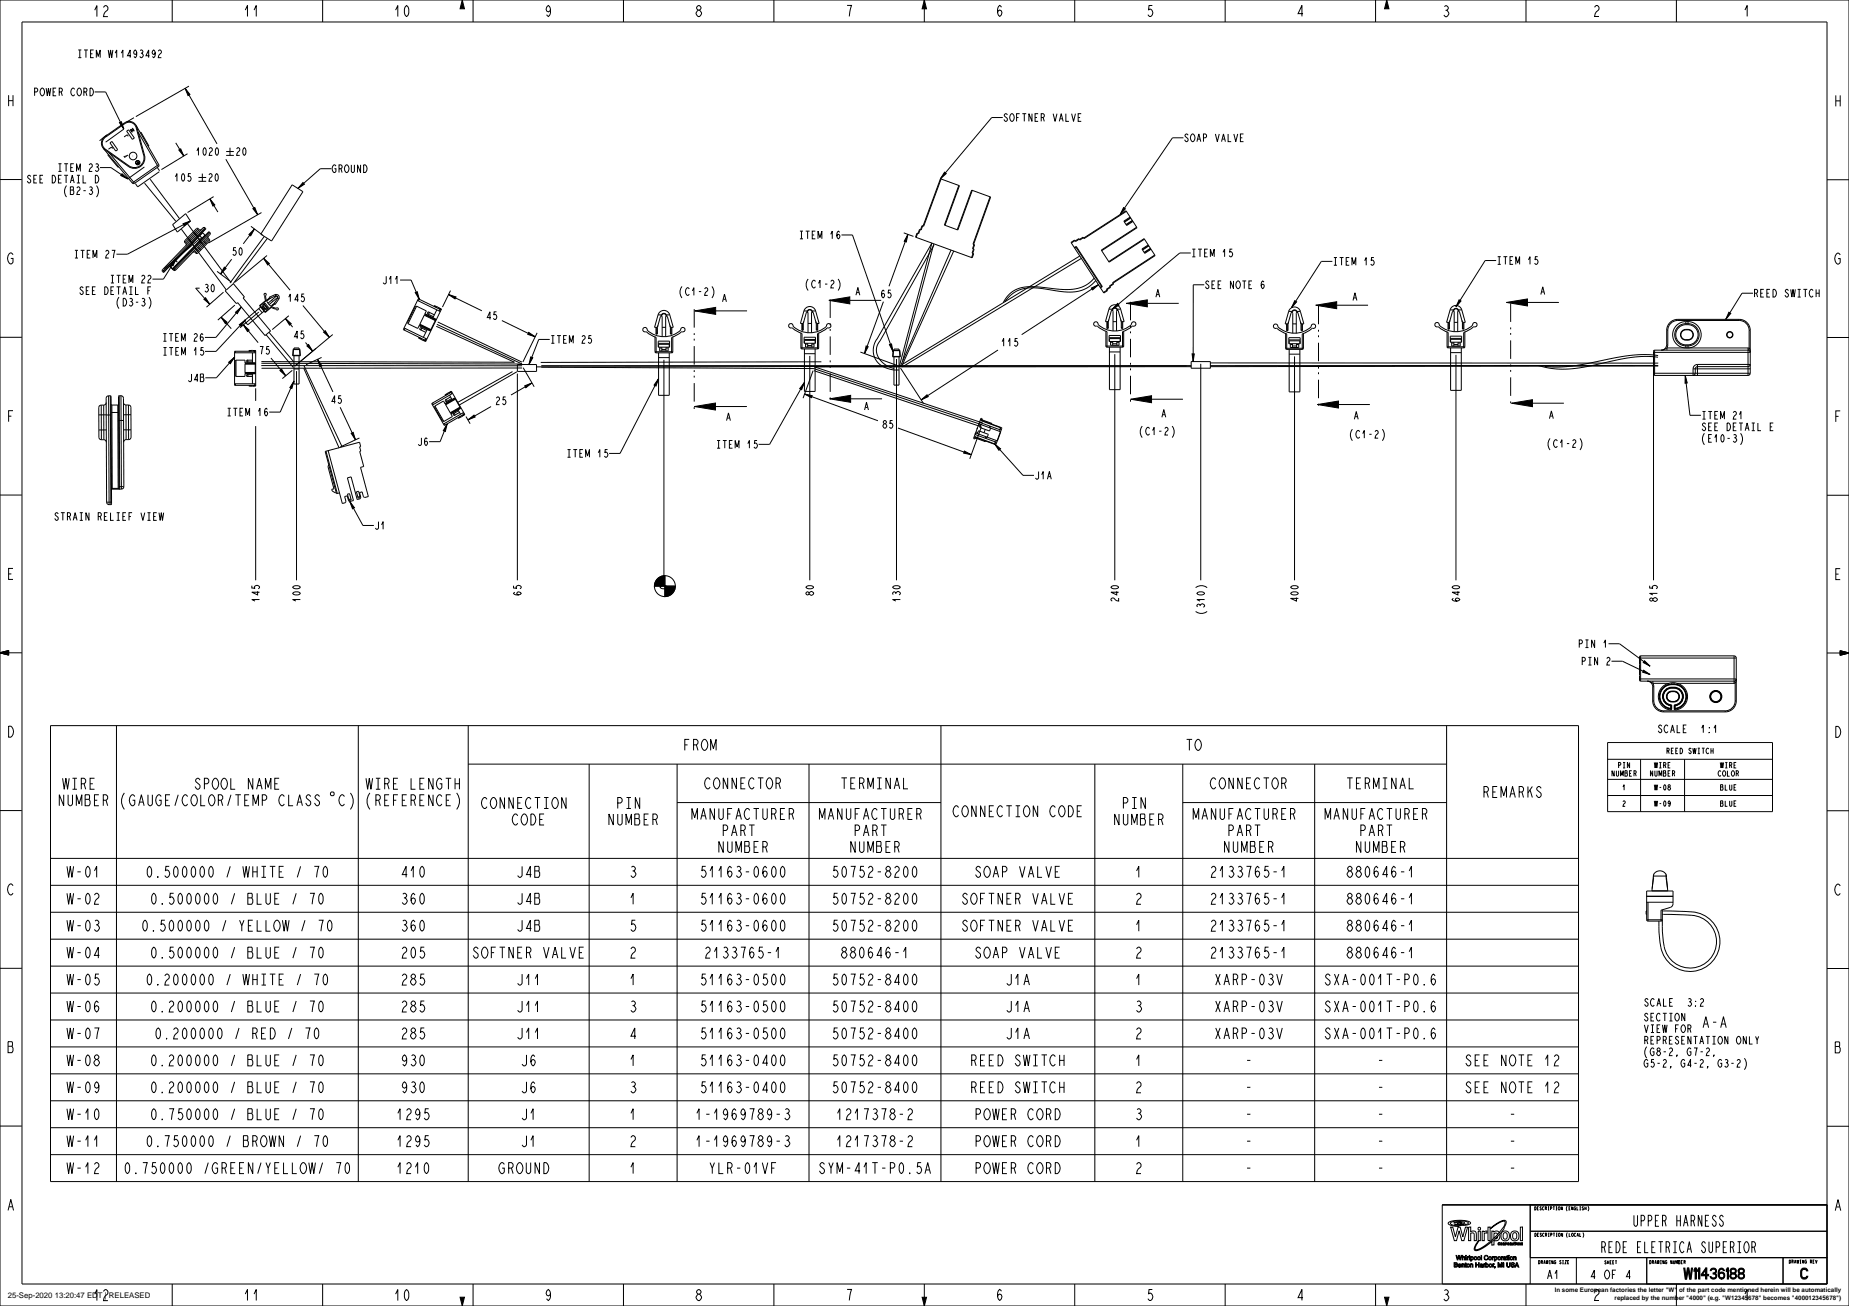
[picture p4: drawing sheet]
<svg xmlns="http://www.w3.org/2000/svg" width="841mm" height="594mm" viewBox="0 0 841 594" stroke-linecap="round" stroke-linejoin="round" font-family="sans-serif">
<g fill="none" stroke="#000" stroke-width=".45">
<path d="M210 0l1 4h-2zM631 0l1 4h-2zM0 0h841v594h-841zM78 0v10M147 0v10M215 0v10M284 0v10M352 0v10M420 0v10M420 0l1 4h-2zM489 0v10M557 0v10"/>
<path d="M626 0v10M694 0v10M762 0v10M86 39l-24 14M43 42h5l8 17-8 6M54 56l1-1 1 4zM57 56a4 4 0 0 1 5 2M57 56l-9 6M57 56h.1M57 56a3 3 0 0 1 5 2M58 60v-1l3 4h-1zM59 59h2l-1-1 1 1h-2l1 1z"/>
<path d="M61 54l-3 2M62 57l10 18M62 58l3 13M62 58h.1M62 58l4 13M84 40l2 3zM84 40l15 25M456 53h-5l-23 28M47 67l13 16M48 62a4 4 0 0 0 0 6M48 62h.1M48 68l10 8"/>
<path d="M48 62a3 3 0 0 0 0 6M48 68l11 7M48 68h.1M49 61l-4 3M49 70l5 6M50 69l11 14M50 65l1-1 3 4-1 1zM55 79l3 2-3-1zM59 75l-1 1M62 74h1zM62 75h.1M62 75l1-1z"/>
<path d="M63 74l-1-1 1 1M63 75h.1M63 60l9 15M63 74v1M64 60l3 7M65 71a4 4 0 0 1-1 4 4 4 0 0 1-5 0M66 76l-8 5-8-5h-5M66 71a5 5 0 0 1-2 5 5 5 0 0 1-6 0M66 71h-1M72 76l1 2M72 75l-11 8M72 75v1"/>
<path d="M72 76l-11 7M72 75h.1M72 78l-9 7-1-2M80 65l4 6M81 68h1l2 3zM83 79h1v1l-1 2v-1zM85 70l-12 7M87 79h-1v1a1.2 1.2 0 0 1 1 1 1.2 1.2 0 0 1-1 1h-1M90 69v-2v4M92 79v3M93 67l1 1-1 3-1-1zM95 68l1-1 1 1-2 3h2"/>
<path d="M98 67h1v1v3l-1-1zM103 72l14 26M103 69h3M103 71h3M105 67v4M151 77h-5l-11 9M430 78v1l-2 2zM538 63h-5l-24 35M0 82h10M59 83h.1M60 83h1M61 83h-1"/>
<path d="M61 83h.1M66 83l14 18M68 82l14 17M80 80v-1v3M90 81h4M90 82h4M95 90l3 3-1 1zM95 90l4 6M97 89l-12 8M115 95l1-1 1 4zM119 97l-24 14M133 84l5 3-14 23-5-3z"/>
<path d="M138 83v1l-3 2zM428 81l8 3-6 18M428 81l-8 22M428 81l-8 22h-1v1M436 84l-6 18 6 3 6-18M450 90l-7 21v2M511 94l1 1-3 3zM512 96l-19 13v-1l-2 1M514 99l-3 2 1 2 3-2M514 99l-3 2M831 82h10M79 102l5-5 3 4-6 5z"/>
<path d="M79 118h1M80 118l1 1M80 118l-1 3-1-1zM80 118l-6 9h-5M83 104l20 28h-1l6 6 13 15 2-2-12-15v-1l-5-6M83 102l4-1-3 2zM84 110l1 1M85 111v1M85 102l20 26M85 108l2 1M87 101l-29 15h-5M88 105l2 3"/>
<path d="M89 115h-1M89 115h.1M90 112l1 2M90 104h-1l-5 5v1M90 104l-6 6M90 104h1M91 110l1 1M91 104l-6 7M91 107l1 1M91 108l-16 14M92 104h-1M92 106h.1"/>
<path d="M92 106l-15 15M92 106l1 1M93 110l1 1M93 104h-1l-18 19M93 104l-19 20M93 104h1M93 107l-15 15M94 107h-1M94 104h.1M94 104l-20 20M95 107v1M95 108l-6 7"/>
<path d="M95 108v1M95 105l-16 17M95 105v1M95 109v1l-5 5h-1M95 109l-6 6M95 106v1l-15 16M95 106l-16 17M105 118l-5 7M113 107l3-3-2 3zM114 103l5 4M116 104l-5 7M120 118l3 2-1 1z"/>
<path d="M120 118l12 14M120 108l-15 21M121 116l-14 12M122 108l-16 21M383 107h5l18 53M411 106l4 2M413 107l-1 3h-1zM413 107l-9 23M417 106v2M419 104l-3 4 26 9 1-4M420 103l-2 3M425 111l-14 53"/>
<path d="M425 111l-26 46v3l1 4 3 2 4 2M433 114l-23 53M434 114l-24 53M435 104l7-18 9 4-8 21M443 115l-1 2M443 111l-1 4M489 109l-2 2M489 112h1M489 112v1M489 112l12 19M490 112l-1 1M490 112l11 18"/>
<path d="M491 109l-4 1 15 23 3-3M491 116l-80 50M492 117l-82 50M493 108l-4 2M493 108l19-12 5 8-16 10M504 119l16-10 5 7-19 13M515 100l-3 2M517 103l-16 11 3 5 17-10M522 111l-3 2 2 2 3-2M522 112l-2 2M523 112l-3 2M523 113l-3 2"/>
<path d="M523 113l-2 2M525 116l-19 13-1 1M542 115h-5l-31 26M606 119h-5l-14 21M681 118h-5l-14 22M74 123v1M74 123l1 1M74 124h.1M77 121l2 1M77 121h.1M77 121l2 2M79 122l1 1"/>
<path d="M80 123h-1M91 131h-2l6 7M93 136v-1l2 3zM99 123l6 5M102 133l-8 7M102 122h1l-3 3zM106 129l-3 3M107 139l-8 7M110 140l-12 13h-5M118 139l3-2-1-3 1-1a6 6 0 0 0 6 7l-1 1-3-1-3 2M118 139l2 3M118 139h.1"/>
<path d="M118 139l3 3M119 140l-8 6 2 2 7-6M120 139v1M120 140h.1M120 139l-1 1 1 1 2-1-1-2-2 1 2 2M120 139l-1 1M120 138l2 2M121 137l-3 2M122 136h-1M122 136v1M123 135l-2 1M123 136h-1"/>
<path d="M123 136h-2M123 136h.1M123 140l-2 2M124 137h.1M124 139h.1M125 138l1-2-4 3M125 138l-1 1M125 138h.1M125 134a1.4 1.4 0 0 1 2 0 1.4 1.4 0 0 1 0 2M125 134l-3 1 1 1M125 134l1 1M125 135h.1"/>
<path d="M125 135l-2 1M125 135l-3 3M126 135h.1M126 135h-1M126 135v1M126 135l1 1M127 136l-2 2M138 139l12 14M182 127h5l4 9-1 1M189 133h1l1 3zM189 139l-4 8h1M189 139l-3 8"/>
<path d="M189 139l5 2-1 2 5 2M190 137l10 5M197 139l2 1M197 139h.1M198 139h-1M198 139h.1M198 139l1 1M199 140v-1l1 2M199 140l2 1-7 14-3-1M204 134l3 1v1zM204 134l15 7M205 132l-4 8"/>
<path d="M377 137l10-2v3zM387 137h14M402 137l-9 24M496 131l4-1-3 2zM498 127a17 17 0 0 1-17 4 33 33 0 0 0-19 1l-3 2-3 4M498 128a17 17 0 0 1-18 4 26 26 0 0 0-18 0l-2 2-3 3M500 130l-35 22M501 131h.1M501 130v1M501 130l-1 1M504 132l-2 1M506 129l-3 3"/>
<path d="M508 138l1 1-3 2zM512 138l10-2v4zM522 138h14M548 130h-5v34M589 137h1l-3 3zM598 139l10-2v3zM608 139h14M664 136l1 1-3 3zM685 138l10-2v3zM695 138h14M797 133h-5l-7 12M0 153h10"/>
<path d="M101 144l2 3zM101 144l4 6M107 160h.1M107 142l3-2-2 3zM109 148l3-3-2 3zM111 148l2 2v1zM111 148l6 8M112 145l-14 15h-5M113 160h.1M113 160h1M113 159v1M113 159h3v17h-3"/>
<path d="M114 159v1M115 159l1 1M116 160h.1M116 160h-9v15h9M118 140l1 2M118 142l-9 7M120 142h1M120 140l1 1M121 140l-1 1M121 152l12 15M122 151l12 14M130 145l2 2v1z"/>
<path d="M130 145l3 4M131 144l-7 6M133 159v3M133 159h1M134 159h-1M134 159l-1 3M134 159h.1M134 159h2M134 159v-1h2v1M136 159h.1M136 159v3M136 159l1 3"/>
<path d="M139 156l3 4M140 157l2 3zM147 151l1-1 2 3zM151 152l-17 14M184 149l10 5M184 149v1M186 147l4 2 1-1 5 2M187 143h.1M187 142v1M190 154h1M190 154h2M191 153l-1 1"/>
<path d="M191 148l5 2M191 153v1M191 147l5 3M191 149l1 1h-1M192 154h-1M193 155h1M193 143l5 3M193 143l5 2M194 154l-1 1h-1M194 150l-3-1v1l3 1M194 150l-1 3M195 142v1"/>
<path d="M196 150h.1M198 143l-3-1-1 1 3 1M198 146l-5-3-2 5 5 2M198 145h.1M198 145v1M198 145l-2 5M198 148l36 17-115-1M199 141l-2 3M199 148l38 18-118-1M199 146l38 19M200 140l1 1M200 141h.1"/>
<path d="M201 141l-11-5-7 14 11 5M228 146l15 7M240 151l3 2-3-1zM244 151l-6 14M250 154h-5l-4 12M298 160h.1M298 153v7M298 160h8M298 149v3M299 152h-1M299 149v3M299 152h.1"/>
<path d="M299 149v3h-1M299 148v1M299 143a2.8 2.8 0 0 1 3-2 2.8 2.8 0 0 1 3 2M299 143l-1 6h1M299 143h2M299 155h6v3h-6zM299 156h6M300 158v-1h4v1M300 158v2h4v-2M300 158h1M301 144v9M301 144l-2 5"/>
<path d="M301 143h.1M301 143h1h1M301 143v1M301 158v2M301 159h2M301 149h2M303 143v1M303 158v2M303 158h1M303 143h.1M303 143h2M305 143l1 6h-1"/>
<path d="M305 148v1M305 149l-2-5v9M305 149v3h1M305 152h.1M305 152h1M305 149v3M305 153v8M306 153l4-2a1.1 1.1 0 0 0 2 0 1.1 1.1 0 0 0-1-2 1.1 1.1 0 0 0-1 1 11 11 0 0 1-16-1 1.1 1.1 0 0 0-2 1 1.1 1.1 0 0 0 2 1l4 2v7M306 149v3M306 160h-8M306 153v7M316 141l10-1v3z"/>
<path d="M326 141h14M364 158l1 1M364 151v7M364 158h8M365 147v3M365 159v-7l-5-3a1.1 1.1 0 0 1-1 0 1.1 1.1 0 0 1 0-2 1.1 1.1 0 0 1 2 1 11 11 0 0 0 16-1 1.1 1.1 0 0 1 1 2 1.1 1.1 0 0 1-2 0l-4 3v7M365 159h7M365 150h.1M366 146l-1 1M366 141a2.8 2.8 0 0 1 2-2 2.8 2.8 0 0 1 3 2M366 141l-2 6h1M366 141h1"/>
<path d="M366 153h5v3h-5zM366 154h5M366 159v19h5v-19M366 155h5v1M366 156v2h4v-2M366 156h1M367 142l1 9M367 142l-2 5M367 141v1M367 141h1h1M367 156v2M367 157h2"/>
<path d="M367 142h.1M367 142l1-1 1 1M368 147h1M369 142h.1M369 156v2M369 156h1M369 141v1M369 141l1 1M369 141h2M369 142l2 5M369 142v9M371 141l2 6h-2"/>
<path d="M371 146v1M371 147v3h1M371 150h1M372 150h.1M372 147v3M372 158v1M372 151v7M394 157l1 1-2 3zM399 154l25-43-15 56M399 154l-2 5 1 3 1 2 4 3 6 1M405 157l1-1v4zM406 159v3"/>
<path d="M406 159h.1M406 159h3M407 159h2M409 159h.1M409 159v3M409 159l1 3M454 159l-35 23M503 157l1 1M503 151v6M503 157h8M503 146v3M504 158v-7l-5-3a1.1 1.1 0 0 1-2 0 1.1 1.1 0 0 1 1-1 1.1 1.1 0 0 1 1 1 11 11 0 0 0 17-2 1.1 1.1 0 0 1 1 2 1.1 1.1 0 0 1-2 0l-4 3v7"/>
<path d="M504 149h-1M504 146v3M504 149h.1M504 146v3h-1M504 145v1M504 141a2.8 2.8 0 0 1 3-2 2.8 2.8 0 0 1 3 2M504 141l-1 5h1M504 141h2M504 154h6M504 153h6v2h-6zM505 155v-1h4v1M505 158v19h4v-19"/>
<path d="M505 155v2h4v-2M505 156h1M506 141v10M506 141l-2 5M506 141h.1M506 141l1-1 1 1M506 155v2M506 156h2M506 146h2M508 141h.1M508 155v2M508 156h1"/>
<path d="M508 141h2M508 141l2 5M508 141v10M510 141l1 5h-1M510 145v1M510 146v3h1M510 149h.1M510 149h1M510 146v3M511 146v3M511 157v1h-7M511 151v6"/>
<path d="M585 158v1M585 158h8M585 152v6M585 147v3M585 159v-7l-4-3a1.1 1.1 0 0 1-2 0 1.1 1.1 0 0 1 1-1 1.1 1.1 0 0 1 1 1 11 11 0 0 0 16-2 1.1 1.1 0 0 1 1 2 1.1 1.1 0 0 1-1 0l-5 3v7M585 159h7M586 150h-1M586 150h.1M586 147v3M586 147l2-5v10M586 147v3h-1M586 146v1"/>
<path d="M586 142a2.8 2.8 0 0 1 3-2 2.8 2.8 0 0 1 2 2M586 142l-1 5h1M586 142h2M586 154h5v2h-5zM586 155h5M586 159v19h5v-19M586 156v-1h5v1M587 156v2h4v-2M587 157h1M588 142h.1M588 142l1-1 1 1M588 142h-1"/>
<path d="M588 157h2M588 156v2M588 147h2M590 142h.1M590 157h1M590 156v2M590 142h1M591 142l2 5h-1M592 146v1M592 147l-2-5v10M592 147v3M592 150h.1"/>
<path d="M593 158l-1 1M593 152v6M658 158h1M658 158h8M658 151v7M659 147v3M659 158v-7l-5-2a1.1 1.1 0 0 1-1 0 1.1 1.1 0 0 1 0-2 1.1 1.1 0 0 1 2 1 11 11 0 0 0 16-1 1.1 1.1 0 0 1 1 1 1.1 1.1 0 0 1-2 1l-4 2v7M659 158h7M659 149v1M659 149h.1M659 147v2M659 147l2-6v10"/>
<path d="M660 146l-1 1M660 141a2.8 2.8 0 0 1 2-2 2.8 2.8 0 0 1 3 2M660 141l-2 6h1M660 141h1M660 153h5v3h-5zM660 154h5M660 158v20h5v-20M660 156v-2h5v2M660 156v1h4v-1M660 156h1M661 141h.1M661 141l1-1 1 1"/>
<path d="M661 157h2M661 156v1M661 147h2M663 141h.1M663 156h1M663 156v1M663 141h1M663 141h2M663 141l2 6M663 141v10M665 141l1 6h-1M665 146v1"/>
<path d="M665 147v3h1M665 149h1M666 149v1M666 147v2M666 147v3M666 158h.1M666 151v7M753 159h42l1 1M753 159l-1 1v104M753 159v12M758 157v1l-2 1 2-1M758 157h1"/>
<path d="M758 150h1M758 150v7M758 158h37M758 158v1M759 157l-1 1M759 150v7M763 145l-3 2-2 3M763 146a4 4 0 0 0-4 4M763 146h28M763 145h28M763 145v1M767 146a6 6 0 0 0-6 6 6 6 0 0 0 6 6v-1"/>
<path d="M767 148a5 5 0 0 0-5 4 5 5 0 0 0 5 5M767 150a2.4 2.4 0 0 0-3 2 2.4 2.4 0 0 0 3 3M767 150a2.2 2.2 0 0 0-2 2 2.2 2.2 0 0 0 2 2M767 157h1M767 155h1M767 154h1M767 150h1M767 148h1M767 146h1M767 146v2M767 150h.1M767 154v1"/>
<path d="M768 146a6 6 0 0 1 6 6 6 6 0 0 1-6 6v-1M768 148a5 5 0 0 1 4 4 5 5 0 0 1-4 5M768 150a2.4 2.4 0 0 1 2 2 2.4 2.4 0 0 1-2 3M768 150a2.2 2.2 0 0 1 2 2 2.2 2.2 0 0 1-2 2M768 146v2M768 150h.1M768 154v1M786 142l1 1-2 2zM791 145a5 5 0 0 1 5 5M791 146a4 4 0 0 1 5 4M791 145v1M795 158h1"/>
<path d="M795 158v13M796 158v2M796 150h.1M796 158l-1 1M796 150v8M796 150v20M831 154h10M54 180v42M55 180l1 1v40M55 180v42M55 180h-1M104 165l3-3-2 3z"/>
<path d="M107 175h9M107 168h.1M107 167h.1M107 160h9M107 162l-9 10h-5M107 175h.1M107 164h4v6h5l-5-1M107 164v7M111 165h5l-5 1M111 170h5M111 165h5M112 170v1"/>
<path d="M112 164v1M113 175v1M113 175h.1M113 175h1M114 175v1M115 164h-3v1h3M115 170h-3v1h3M115 160v5M115 170v5M116 175h.1M116 170h-5v1h-4M116 165h-5"/>
<path d="M116 165v5M116 175l-1 1M116 177v5M119 166h118M123 163l7 8M127 169l1-1 2 3zM133 168l-5 4M133 162h.1M133 162h3M134 173l-1 4-1-1zM134 162v13h2v-13M134 168h2"/>
<path d="M134 173l-7 14h-5M135 169v95M136 162h.1M137 162h-1M138 168l16 36M138 166l18 37M144 163l2 3-1 1zM144 163l7 15M146 163l-7 3M203 179v1M203 179l2-1v1M203 179h1"/>
<path d="M203 179h.1M204 179l1-1 6 11-3 1h1M204 180l2 2M205 178l-9 6 6 10 9-6M206 179l-9 5M233 169l-25 14M235 169l-26 15M235 166h9v3h-9zM235 170v94M237 167h-118M238 167l5 9M239 175l3-1-3 2z"/>
<path d="M241 162l1 1-1 3zM242 174l-10 6M246 167l124 1 77 25M300 172l-2 4-1-1zM300 160v20h4v-20M300 163h4M300 172l-18 34h-5M302 164v100M366 174l-1 3h-1zM366 161h5M366 174l-16 28h-5M366 179l3 1v1z"/>
<path d="M366 179l33 12M368 162v102M370 169l-5 12M370 169l76 25-5 15M371 167l76 25M374 165h-128M391 160l17 6M406 162h.1M406 162h3M407 162v13h2v-13M408 163v101M409 162h.1"/>
<path d="M410 162h-1M410 167l10 17M505 160h4M507 161v103M540 167h-296M542 167h-172M542 166h-296M542 161h1v3zM546 165v99M550 165h204M551 167h-9v-3h9v4M586 161h5"/>
<path d="M589 162v102M660 160h5M662 161v103M752 170l1 1M752 162h.1M752 170h44M752 160h44M752 167h.1M753 171h42M754 162a78 78 0 0 0-30 4 45 45 0 0 1-24 0M754 162a72 72 0 0 0-29 3l-12 2h-10M754 166h-204"/>
<path d="M754 166l-203 1M767 171v3h-1zM767 171l2 18h5M770 168h26M772 166h-1l-1 2M772 166h24l-1 1h-23h-1v3l-1 1v-3M772 166v5M796 170l-1 1M45 189h6M46 184l-1 1v14l1 1M46 184v16M47 184v16"/>
<path d="M47 184h-1M47 200l1 1M47 200h-1M48 183l-1 1M48 196h-3M49 180l-1 1v47M49 180l1 50M50 180v50M50 180h-1M51 184h.1M51 184v38M54 184v38"/>
<path d="M54 184h-3M54 184h.1M54 188h-3M56 183l1 1M56 191h-2M57 184v16M57 200l-1 1M58 184l2 1v14l-2 1M58 184v16M58 184h-1M58 200h-1M60 189h-4"/>
<path d="M60 195l-4 1M116 194v70M155 185l7 15M160 197h1l1 3zM163 199l-8 4M197 183v1M198 185l3 7h1M198 185l4 7M199 188h.1M200 189h-1M202 193h.1M203 182v1"/>
<path d="M203 193v3h-1zM203 193l-3 8h-5M205 181l-3 1 1 1 2-2M206 188h1v1M207 181l2 5M207 181l-5 3M207 181v1M207 181l-5 3v-2l-4 3M207 182l-4 2M207 182l-4 2 2 4 4-3M207 182h.1M208 186l1 2"/>
<path d="M209 190h.1M209 187l-3 1v1l3-1M209 185l-4 3M209 185v1M209 186l-4 2M209 186l-4 2 1 1-4 3M209 186h.1M210 190h-1M210 188h1M211 188l-9 5M211 188l-1 1M211 188v1"/>
<path d="M212 189l2 4M213 191l3-2v1zM223 185l-10 6M316 185l9-2v3zM325 185h15M377 181l10-1v3zM387 181h14M408 195l34 12M419 182l3-2zM443 199h.1M443 199v1M443 199h1"/>
<path d="M443 199l9 3M443 198l10 3M443 198h1M444 197h.1M444 197l-1 1M444 199l4 2M444 199h.1M444 196l1 1M444 195h.1M445 195h.1M445 197v-1l5 2-1 1M445 193l1 1"/>
<path d="M445 193l10 3-1 5-10-4M445 193h.1M445 192h.1M446 192l9 3M446 191l5 2M446 193v1l4 2 1-1M446 191l9 4M446 190l-3 9h1M446 190l1 1M446 190v1M447 191h-1M447 191l9 4-3 7-9-3"/>
<path d="M448 195v2M448 199h.1M449 199h-1M450 194h.1M451 194l-1 1M451 192v1M455 195v1M514 182l10-2v3zM524 182h14M599 184l10-2v4zM609 184h14M687 183l10-1v3z"/>
<path d="M697 183h14M148 205l5 19M149 205l7 24 1-1v-2h1l1 2M150 211l-1 1 3 10-1 1 2 1M154 204h.1M439 205l3 2-4-1zM448 200v1M452 202l3 2-1 1zM452 202l13 14h5M453 201l-1 1M453 200l-1 2M0 225h10"/>
<path d="M48 228l2 2M50 230h.1M51 228h-3M51 222v1M54 222h-3M55 222h-4M56 221l-1 1M56 221h-2M154 224l-1 1-5-20 16-4v2v2l1 7-1 1 4 13h-2l-1-2h-1v2l-2 1-2-10h-2l3 11h-2M158 225h1l1 2-1 1zM159 228l2 3h-1zM159 228l6 11h5"/>
<path d="M160 227h-1M162 224l1-1 1 3-1 1zM164 226h-1M831 225h10M298 267a5 5 0 0 0 4 4M298 267h9M299 264l1-1 2-1v5h-4zM302 267h5a5 5 0 0 1-5 4zM302 262a5 5 0 0 0-4 5M302 262a5 5 0 0 1 5 5M302 262v9M307 267a5 5 0 0 1-5 4"/>
<path d="M0 297h10M4 296v2l-4-1M4 296l-4 1M732 293h5l14 10M746 299h44M746 298v1v10v1M746 298h43M746 298v12M789 298l1 1M789 298v13M790 299v20M831 297h10"/>
<path d="M837 296l4 1-4 1zM733 301h5l13 6M746 302h.1M746 309h44M746 307h.1M748 305l3 2-4-1zM748 301l3 2-4-2zM752 319l1 3 4 2M752 319h.1M752 312h.1M752 312v7M752 311l-3-1 2 1 1 1"/>
<path d="M752 311h7M752 311v1M752 310v1M752 319a4 4 0 0 0 5 4M759 311a6 6 0 0 0-5 6 6 6 0 0 0 6 6M759 311h.1M759 311a6 6 0 0 0-4 6 6 6 0 0 0 5 5M760 311a6 6 0 0 0-5 6 6 6 0 0 0 5 5M760 311a5 5 0 0 0-5 6 5 5 0 0 0 5 5M760 313a4 4 0 0 0-4 4 4 4 0 0 0 4 4M760 313a4 4 0 0 0-3 4 4 4 0 0 0 3 4M760 314a2.5 2.5 0 0 0-2 3 2.5 2.5 0 0 0 2 2"/>
<path d="M760 315a2.3 2.3 0 0 0-2 2 2.3 2.3 0 0 0 2 2M760 311h-1M760 319h1M760 315h1M760 314h1M760 313h1M760 311h1M760 311h.1M760 313h.1M760 314v1M760 319h.1M761 311h2"/>
<path d="M761 311a6 6 0 0 1 6 6 6 6 0 0 1-5 5M761 311a5 5 0 0 1 6 6 5 5 0 0 1-5 5M761 313a4 4 0 0 1 5 4 4 4 0 0 1-4 4M761 313a4 4 0 0 1 4 4 4 4 0 0 1-3 4M761 314a2.5 2.5 0 0 1 3 3 2.5 2.5 0 0 1-3 2M761 315a2.3 2.3 0 0 1 3 2 2.3 2.3 0 0 1-3 2M761 315a2.2 2.2 0 0 1 3 2 2.2 2.2 0 0 1-3 2M761 311h.1M761 313h.1M761 314v1M761 319h.1M763 311a6 6 0 0 1 4 6 6 6 0 0 1-5 5"/>
<path d="M763 311a6 6 0 0 1 5 6 6 6 0 0 1-6 6M763 311h26M763 311h.1M765 317a4 4 0 0 1-3 4M765 317a4 4 0 0 0-6-4 4 4 0 0 0-1 7l2 1M789 310v1M789 319a4 4 0 0 1-4 4M789 311h.1M789 319h1M789 311v8M790 319a5 5 0 0 1-5 5M790 309l-1 1h-43"/>
<path d="M790 309l-1 2M23 330h695v207h-695zM53 330v207M163 330v207M213 330v207M428 330v207M658 330v207M731 338h75v31h-75zM757 324h28M757 323h28M757 323v1M760 322h.1"/>
<path d="M760 321v1M760 321h.1M760 322v1M761 322l1 1M761 321h1M761 321v1M762 321h.1M762 322h.1M762 321v1M762 321h-1M762 322v1M762 322h-1"/>
<path d="M785 323v1M213 348h445M268 348v189M308 348v189M368 348v189M498 348v189M538 348v189M598 348v189M731 345h75M731 354h75M746 345v24M766 345v24"/>
<path d="M0 369h10M29 361v5l-2-5v5M31 361v5h1h1v-5M35 366v-5l1 5 1-5v5M39 361l2 1v4h-1h-1zM39 364h1M43 364h1M45 361h-2v5h2M47 364h1l1-1-1-2h-1v5M48 364l1 2M57 361a6 6 0 0 0 0 7M61 362v-1a2.7 2.7 0 0 0-2 3 2.7 2.7 0 0 0 2 2v-2h-1"/>
<path d="M63 366l1-5 2 5M64 365h1M67 361v5h1h1v-5M73 362v-1a2.7 2.7 0 0 0-2 3 2.7 2.7 0 0 0 2 2v-2h-1M75 364h2M77 361h-2v5h2M81 361l-1 5M85 362v-1a2.7 2.7 0 0 0-2 3 2.7 2.7 0 0 0 2 2M88 362v-1a2.7 2.7 0 0 1 2 3 2.7 2.7 0 0 1-2 2l-1-2zM91 361v5h2M96 362v-1a2.7 2.7 0 0 1 2 3 2.7 2.7 0 0 1-2 2l-1-2zM99 364h2v-1v-2h-2v5"/>
<path d="M101 364v2M105 361l-1 5M107 361h3M108 361v5M111 364h2M113 361h-2v5h2M115 366v-5l1 5 2-5v5M119 364h2v-1v-2h-2v5M129 362v-1a2.7 2.7 0 0 0-2 3 2.7 2.7 0 0 0 2 2M131 361v5h2M135 366l1-5 2 5M136 365h1"/>
<path d="M141 362v-1l-2 1 2 3v1h-1l-1-1M145 362v-1l-2 1 2 3v1h-1l-1-1M151 360l1 1v1l-2-1zM157 362l-1-1a2.7 2.7 0 0 0-2 3 2.7 2.7 0 0 0 2 2h1M159 361a6 6 0 0 1 0 7M308 365h120M538 365h120M731 362h75M831 369h10M23 390h695M752 400h.1M752 399h.1"/>
<path d="M752 399l-1 5M752 398v1M752 398h6M752 398a3 3 0 0 1 6 0M752 398h.1M752 398l-1 7M758 398l1 7M758 398h.1M758 398v1M758 400h.1M758 399v5M758 399h.1"/>
<path d="M23 403h695M23 415h695M749 418v-13h12v6l-1 2-5 1v5M749 418l1 1M749 418h7l-1 1M749 414v2M749 408h12M750 410l-1 1M750 419h5M750 410h11M750 410v9M751 405h.1"/>
<path d="M753 405h.1M756 414h9a15 15 0 0 1 17 11 14 14 0 0 1-13 17 14 14 0 0 1-14-15v-8M756 414v8a23 23 0 0 0 5 15 12 12 0 0 0 19-5 12 12 0 0 0-13-16h-11M757 405h.1M759 405h.1M23 427h695M23 439h695M0 440h10M23 452h695M831 441h10M23 464h695M23 476h695"/>
<path d="M23 488h695M793 481a4 4 0 0 1 0 6M0 512h10M23 501h695M23 513h695M831 512h10M23 525h695M659 556l6-1h3l1 1-3 1h-4h4l2-1-4-1-4 1v1l3 1-3-1h-1zM660 558h1l1 5 1-5h1l1 5 2-5h1l-2 6h-1l-1-4-2 4h-1zM661 556h3h2l-2 1-1-1h2zM668 558h1v2h1h1l1 4h-1v-3h-1h-1v3h-1zM672 560h1v4h-1z"/>
<path d="M674 560h2v1h-1v3h-1zM677 558h1v6h-1zM678 559l4-3a1.7 1.7 0 0 1 2-1 1.7 1.7 0 0 1 1 1l-1 3a5 5 0 0 0-2 4l-1 1h-1v2h-1v-1l-5 3a1.7 1.7 0 0 1-3 0v-2l2-2-1 1a2.7 2.7 0 0 0-1 3l3-1 5-3v-4h2l1 1 2-3a1.6 1.6 0 0 0 0-3zM692 558v6zM696 548v36M722 549v2M831 548h-175v36M661 574l2 1v1h-2zM662 575h1h-1zM662 575l1 1h-1zM662 571l1 2v-2l1 2 1-2-1 2v-2l-1 2zM663 575h1l1 1h-2h1h1h-1h-1z"/>
<path d="M663 575h.1M665 575h1v1l-1-1v1zM665 571v1h1v1v-1l-1 1zM666 574l1 2zM667 572v1zM667 571h.1M667 572h1v1zM668 571l1 2zM669 575h1v1l-1-1v1zM669 572h1v1h-1v1zM671 574v1h2v-1v2v-1h-2v1zM673 575h1l1 1h-2l1-1z"/>
<path d="M674 571v2zM675 575h1l-1 1zM675 571h2l-2 1 1 1 1-1-1 1h-1zM676 574v1h1v1h-1zM679 572v1zM679 575h1l-1 1zM679 563v1M680 561h1l-2 2zM680 572h1v1h-1v1zM680 576v1zM680 563l1-1v1zM680 563l-1 2"/>
<path d="M681 574l1 2 1-2v2v-1l-1 1v-1l-1 1zM681 565h1v1h-1zM682 561h-1M682 561l-1 1M683 572h1l-1 1zM684 565v1zM684 574v2zM684 566h.1M684 572h1v1h-1l1-1zM684 561h1v3l-1-1zM685 565v1zM685 566h.1"/>
<path d="M685 574l1 2 1-2v2h-2zM685 571l1 2h-1zM686 572v1zM686 571h.1M687 565l1 1h-1zM687 566h.1M688 574l1 1h-1h1v1h-2h2l-2-1zM688 565l1 1h-1zM688 565v1zM688 561h2l-1 3-1-1zM688 572h2v1l-1-1-1 1zM689 565h1l-1 1z"/>
<path d="M690 574l1 2h-1h-1zM690 565v1zM690 575h.1M692 565v1v-1v1zM696 572h135M696 560h135M717 572v12M720 561v2M749 572v12M811 572v12M0 594h.1M78 584v10"/>
<path d="M147 584v10M209 590h2l-1 4zM215 584v10M284 584v10M352 584v10M419 590h2l-1 4zM420 584v10M489 584v10M557 584v10M626 584v10M630 590h2l-1 4zM694 584v10"/>
<path d="M762 584v10M831 584v-574h-821v574h821"/>
<circle cx="61" cy="71" r="1.7"/>
<circle cx="61" cy="71" r="0"/>
<circle cx="63" cy="74" r="1"/>
<circle cx="63" cy="74" r=".9"/>
<circle cx="767" cy="152" r="5"/>
<circle cx="787" cy="152" r="1.5"/>
<circle cx="787" cy="152" r="1.3"/>
<circle cx="780" cy="317" r="2.7"/>
<circle cx="780" cy="317" r="2.5"/>
<circle cx="780" cy="317" r="2.3"/>
<circle cx="673" cy="559" r=".6"/>
<circle cx="668" cy="576" r=".8"/>
<circle cx="668" cy="576" r=".5"/>
<circle cx="670" cy="572" r=".5"/>
<circle cx="671" cy="572" r=".8"/>
<circle cx="671" cy="572" r=".5"/>
<circle cx="673" cy="572" r=".8"/>
<circle cx="673" cy="572" r=".5"/>
<circle cx="674" cy="576" r=".4"/>
<circle cx="676" cy="576" r=".5"/>
<circle cx="678" cy="572" r=".8"/>
<circle cx="678" cy="572" r=".5"/>
<circle cx="678" cy="576" r=".8"/>
<circle cx="678" cy="576" r=".5"/>
<circle cx="680" cy="572" r=".5"/>
<circle cx="682" cy="572" r=".8"/>
<circle cx="682" cy="572" r=".5"/>
<circle cx="683" cy="566" r=".3"/>
<circle cx="683" cy="566" r=".5"/>
<circle cx="684" cy="573" r=".4"/>
<circle cx="685" cy="562" r="2.2"/>
<circle cx="686" cy="566" r=".3"/>
<circle cx="686" cy="566" r=".5"/>
<circle cx="687" cy="572" r=".8"/>
<circle cx="688" cy="572" r=".5"/>
<circle cx="689" cy="562" r="2.2"/>
<circle cx="691" cy="566" r=".3"/>
<circle cx="691" cy="566" r=".5"/>
</g>
<g fill="#000">
<path d="M210 0l1 4h-2zM420 0l1 4h-2zM631 0l1 4h-2zM54 56l1-1 1 4zM84 40l2 3zM81 68h1l2 3zM55 79l3 2-3-1zM95 90l3 3-1 1zM115 95l1-1 1 4zM138 83v1l-3 2zM430 78v1l-2 2zM511 94l1 1-3 3z"/>
<path d="M80 118l-1 3-1-1zM83 102l4-1-3 2zM113 107l3-3-2 3zM120 118l3 2-1 1zM413 107l-1 3h-1zM93 136v-1l2 3zM102 122h1l-3 3zM107 142l3-2-2 3zM189 133h1l1 3zM204 134l3 1v1zM316 141l10-1v3zM377 137l10-2v3z"/>
<path d="M496 131l4-1-3 2zM512 138l10-2v4zM589 137h1l-3 3zM598 139l10-2v3zM664 136l1 1-3 3zM685 138l10-2v3zM101 144l2 3zM111 148l2 2v1zM109 148l3-3-2 3zM130 145l2 2v1zM140 157l2 3zM147 151l1-1 2 3z"/>
<path d="M240 151l3 2-3-1zM405 157l1-1v4zM508 138l1 1-3 2zM786 142l1 1-2 2zM104 165l3-3-2 3zM127 169l1-1 2 3zM134 173l-1 4-1-1zM144 163l2 3-1 1zM241 162l1 1-1 3zM239 175l3-1-3 2zM300 172l-2 4-1-1zM366 174l-1 3h-1z"/>
<path d="M366 179l3 1v1zM377 181l10-1v3zM394 157l1 1-2 3zM514 182l10-2v3zM542 161h1v3zM767 171v3h-1zM203 193v3h-1zM213 191l3-2v1zM316 185l9-2v3zM419 182l3-2zM599 184l10-2v4zM687 183l10-1v3z"/>
<path d="M160 197h1l1 3zM439 205l3 2-4-1zM452 202l3 2-1 1zM159 228l2 3h-1zM302 267h5a5 5 0 0 1-5 4zM299 264l1-1 2-1v5h-4zM0 297l4-1v2zM837 296l4 1-4 1zM748 301l3 2-4-2zM748 305l3 2-4-1zM209 590h2l-1 4zM419 590h2l-1 4z"/>
<path d="M630 590h2l-1 4z"/>
</g>
<path d="M378 136v46M514 137v46M600 139v46M687 138v45M316 141v45" fill="none" stroke="#000" stroke-width=".45" stroke-dasharray="8.4 2.5 .8 1.7 .8 2.5" stroke-linecap="butt"/>
<g font-size="6.5">
<text x="42" y="8">12</text>
<text x="111" y="8">11</text>
<text x="179" y="8">10</text>
<text x="247" y="8">9</text>
<text x="316" y="8">8</text>
<text x="384" y="7">7</text>
<text x="453" y="7">6</text>
<text x="521" y="8">5</text>
<text x="589" y="7">4</text>
<text x="656" y="8">3</text>
<text x="724" y="8">2</text>
<text x="793" y="7">1</text>
<text x="3" y="48">H</text>
<text x="834" y="48">H</text>
<text x="3" y="120">G</text>
<text x="834" y="120">G</text>
<text x="3" y="192">F</text>
<text x="834" y="192">F</text>
<text x="3" y="264">E</text>
<text x="834" y="264">E</text>
<text x="3" y="335">D</text>
<text x="834" y="335">D</text>
<text x="311" y="341">FROM</text>
<text x="539" y="341">TO</text>
<text x="28" y="359">WIRE</text>
<text x="88" y="359">SPOOL NAME</text>
<text x="167" y="359">WIRE LENGTH</text>
<text x="320" y="359">CONNECTOR</text>
<text x="382" y="359">TERMINAL</text>
<text x="550" y="359">CONNECTOR</text>
<text x="612" y="359">TERMINAL</text>
<text x="674" y="363">REMARKS</text>
<text x="167" y="366">(REFERENCE)</text>
<text x="219" y="368">CONNECTION</text>
<text x="280" y="368">PIN</text>
<text x="434" y="371">CONNECTION CODE</text>
<text x="510" y="368">PIN</text>
<text x="233" y="375">CODE</text>
<text x="276" y="375">NUMBER</text>
<text x="315" y="373">MANUFACTURER</text>
<text x="373" y="373">MANUFACTURER</text>
<text x="506" y="375">NUMBER</text>
<text x="543" y="373">MANUFACTURER</text>
<text x="603" y="373">MANUFACTURER</text>
<text x="328" y="380">PART</text>
<text x="388" y="380">PART</text>
<text x="558" y="380">PART</text>
<text x="618" y="380">PART</text>
<text x="326" y="388">NUMBER</text>
<text x="386" y="388">NUMBER</text>
<text x="556" y="388">NUMBER</text>
<text x="616" y="388">NUMBER</text>
<text x="30" y="399">W-01</text>
<text x="66" y="399">0.500000 / WHITE / 70</text>
<text x="182" y="399">410</text>
<text x="235" y="399">J4B</text>
<text x="286" y="399">3</text>
<text x="318" y="399">51163-0600</text>
<text x="378" y="399">50752-8200</text>
<text x="443" y="399">SOAP VALVE</text>
<text x="516" y="399">1</text>
<text x="550" y="399">2133765-1</text>
<text x="612" y="399">880646-1</text>
<text x="3" y="407">C</text>
<text x="834" y="407">C</text>
<text x="30" y="411">W-02</text>
<text x="68" y="411">0.500000 / BLUE / 70</text>
<text x="182" y="411">360</text>
<text x="235" y="411">J4B</text>
<text x="286" y="411">1</text>
<text x="318" y="411">51163-0600</text>
<text x="378" y="411">50752-8200</text>
<text x="437" y="411">SOFTNER VALVE</text>
<text x="516" y="411">2</text>
<text x="550" y="411">2133765-1</text>
<text x="612" y="411">880646-1</text>
<text x="30" y="424">W-03</text>
<text x="64" y="424">0.500000 / YELLOW / 70</text>
<text x="182" y="424">360</text>
<text x="235" y="424">J4B</text>
<text x="286" y="424">5</text>
<text x="318" y="424">51163-0600</text>
<text x="378" y="424">50752-8200</text>
<text x="438" y="424">SOFTNER VALVE</text>
<text x="516" y="424">1</text>
<text x="550" y="424">2133765-1</text>
<text x="612" y="424">880646-1</text>
<text x="30" y="436">W-04</text>
<text x="69" y="436">0.500000 / BLUE / 70</text>
<text x="182" y="436">205</text>
<text x="215" y="436">SOFTNER VALVE</text>
<text x="286" y="436">2</text>
<text x="320" y="436">2133765-1</text>
<text x="382" y="436">880646-1</text>
<text x="443" y="436">SOAP VALVE</text>
<text x="516" y="436">2</text>
<text x="550" y="436">2133765-1</text>
<text x="612" y="436">880646-1</text>
<text x="30" y="448">W-05</text>
<text x="66" y="448">0.200000 / WHITE / 70</text>
<text x="182" y="448">285</text>
<text x="235" y="448">J11</text>
<text x="286" y="448">1</text>
<text x="318" y="448">51163-0500</text>
<text x="378" y="448">50752-8400</text>
<text x="457" y="448">J1A</text>
<text x="516" y="448">1</text>
<text x="552" y="448">XARP-03V</text>
<text x="603" y="448">SXA-001T-P0.6</text>
<text x="30" y="460">W-06</text>
<text x="68" y="460">0.200000 / BLUE / 70</text>
<text x="182" y="460">285</text>
<text x="235" y="460">J11</text>
<text x="286" y="460">3</text>
<text x="318" y="460">51163-0500</text>
<text x="378" y="460">50752-8400</text>
<text x="457" y="460">J1A</text>
<text x="516" y="460">3</text>
<text x="552" y="460">XARP-03V</text>
<text x="603" y="460">SXA-001T-P0.6</text>
<text x="774" y="467">A-A</text>
<text x="30" y="473">W-07</text>
<text x="71" y="473">0.200000 / RED / 70</text>
<text x="182" y="473">285</text>
<text x="235" y="473">J11</text>
<text x="286" y="473">4</text>
<text x="318" y="473">51163-0500</text>
<text x="378" y="473">50752-8400</text>
<text x="457" y="473">J1A</text>
<text x="516" y="473">2</text>
<text x="552" y="473">XARP-03V</text>
<text x="603" y="473">SXA-001T-P0.6</text>
<text x="3" y="479">B</text>
<text x="834" y="479">B</text>
<text x="30" y="485">W-08</text>
<text x="69" y="485">0.200000 / BLUE / 70</text>
<text x="182" y="485">930</text>
<text x="237" y="485">J6</text>
<text x="286" y="485">1</text>
<text x="318" y="485">51163-0400</text>
<text x="378" y="485">50752-8400</text>
<text x="442" y="485">REED SWITCH</text>
<text x="516" y="485">1</text>
<text x="566" y="485">-</text>
<text x="626" y="485">-</text>
<text x="667" y="485">SEE NOTE 12</text>
<text x="30" y="497">W-09</text>
<text x="69" y="497">0.200000 / BLUE / 70</text>
<text x="182" y="497">930</text>
<text x="237" y="497">J6</text>
<text x="286" y="497">3</text>
<text x="318" y="497">51163-0400</text>
<text x="378" y="497">50752-8400</text>
<text x="442" y="497">REED SWITCH</text>
<text x="516" y="497">2</text>
<text x="566" y="497">-</text>
<text x="626" y="497">-</text>
<text x="667" y="497">SEE NOTE 12</text>
<text x="30" y="509">W-10</text>
<text x="69" y="509">0.750000 / BLUE / 70</text>
<text x="180" y="509">1295</text>
<text x="237" y="509">J1</text>
<text x="286" y="509">1</text>
<text x="317" y="509">1-1969789-3</text>
<text x="380" y="509">1217378-2</text>
<text x="443" y="509">POWER CORD</text>
<text x="516" y="509">3</text>
<text x="566" y="509">-</text>
<text x="626" y="509">-</text>
<text x="686" y="509">-</text>
<text x="30" y="522">W-11</text>
<text x="67" y="522">0.750000 / BROWN / 70</text>
<text x="180" y="522">1295</text>
<text x="237" y="522">J1</text>
<text x="286" y="522">2</text>
<text x="317" y="522">1-1969789-3</text>
<text x="380" y="522">1217378-2</text>
<text x="443" y="522">POWER CORD</text>
<text x="516" y="522">1</text>
<text x="566" y="522">-</text>
<text x="626" y="522">-</text>
<text x="686" y="522">-</text>
<text x="30" y="534">W-12</text>
<text x="57" y="534">0.750000 /GREEN/YELLOW/ 70</text>
<text x="180" y="534">1210</text>
<text x="226" y="534">GROUND</text>
<text x="286" y="534">1</text>
<text x="322" y="534">YLR-01VF</text>
<text x="373" y="534">SYM-41T-P0.5A</text>
<text x="443" y="534">POWER CORD</text>
<text x="516" y="534">2</text>
<text x="566" y="534">-</text>
<text x="626" y="534">-</text>
<text x="686" y="534">-</text>
<text x="3" y="551">A</text>
<text x="834" y="551">A</text>
<text x="743" y="558">UPPER HARNESS</text>
<text x="729" y="570">REDE ELETRICA SUPERIOR</text>
<text x="762" y="582">W11436188</text>
<text x="819" y="582">C</text>
<text x="42" y="592">12</text>
<text x="111" y="592">11</text>
<text x="179" y="592">10</text>
<text x="247" y="592">9</text>
<text x="316" y="592">8</text>
<text x="384" y="591">7</text>
<text x="453" y="591">6</text>
<text x="521" y="592">5</text>
<text x="589" y="591">4</text>
<text x="656" y="592">3</text>
<text x="724" y="592">2</text>
<text x="793" y="591">1</text>
</g>
<g font-size="5.2">
<text x="703" y="582">A1</text>
<text x="723" y="582">4 OF 4</text>
</g>
<g font-size="4.6">
<text x="35" y="26">ITEM W11493492</text>
<text x="15" y="44">POWER CORD</text>
<text x="456" y="55">SOFTNER VALVE</text>
<text x="538" y="64">SOAP VALVE</text>
<text x="107" y="71">20</text>
<text x="26" y="78">ITEM 23</text>
<text x="12" y="83">SEE DETAIL D</text>
<text x="94" y="82">20</text>
<text x="151" y="78">GROUND</text>
<text x="29" y="88">(B2-3)</text>
<text x="363" y="109">ITEM 16</text>
<text x="33" y="117">ITEM 27</text>
<text x="105" y="116">50</text>
<text x="542" y="117">ITEM 15</text>
<text x="606" y="121">ITEM 15</text>
<text x="681" y="120">ITEM 15</text>
<text x="50" y="129">ITEM 22</text>
<text x="174" y="129">J11</text>
<text x="366" y="131">(C1-2)</text>
<text x="548" y="131">SEE NOTE 6</text>
<text x="36" y="134">SEE DETAIL F</text>
<text x="93" y="133">30</text>
<text x="131" y="137">145</text>
<text x="309" y="134">(C1-2)</text>
<text x="328" y="137">A</text>
<text x="389" y="134">A</text>
<text x="400" y="135">65</text>
<text x="525" y="135">A</text>
<text x="615" y="137">A</text>
<text x="700" y="134">A</text>
<text x="797" y="135">REED SWITCH</text>
<text x="53" y="139">(D3-3)</text>
<text x="221" y="145">45</text>
<text x="74" y="155">ITEM 26</text>
<text x="133" y="154">45</text>
<text x="74" y="162">ITEM 15</text>
<text x="118" y="161">75</text>
<text x="250" y="156">ITEM 25</text>
<text x="455" y="157">115</text>
<text x="85" y="174">J4B</text>
<text x="150" y="183">45</text>
<text x="225" y="184">25</text>
<text x="103" y="189">ITEM 16</text>
<text x="330" y="191">A</text>
<text x="393" y="186">A</text>
<text x="528" y="190">A</text>
<text x="615" y="191">A</text>
<text x="704" y="190">A</text>
<text x="774" y="191">ITEM 21</text>
<text x="401" y="195">85</text>
<text x="518" y="198">(C1-2)</text>
<text x="774" y="196">SEE DETAIL E</text>
<text x="190" y="203">J6</text>
<text x="325" y="204">ITEM 15</text>
<text x="614" y="199">(C1-2)</text>
<text x="703" y="203">(C1-2)</text>
<text x="774" y="201">(E10-3)</text>
<text x="257" y="208">ITEM 15</text>
<text x="470" y="218">J1A</text>
<text x="24" y="237">STRAIN RELIEF VIEW</text>
<text x="170" y="241">J1</text>
<text x="304" y="268" transform="rotate(-90 304 268)">0</text>
<text x="118" y="274" transform="rotate(-90 118 274)">145</text>
<text x="137" y="274" transform="rotate(-90 137 274)">100</text>
<text x="237" y="271" transform="rotate(-90 237 271)">65</text>
<text x="370" y="271" transform="rotate(-90 370 271)">80</text>
<text x="410" y="274" transform="rotate(-90 410 274)">130</text>
<text x="509" y="274" transform="rotate(-90 509 274)">240</text>
<text x="591" y="274" transform="rotate(-90 591 274)">400</text>
<text x="664" y="274" transform="rotate(-90 664 274)">640</text>
<text x="754" y="274" transform="rotate(-90 754 274)">815</text>
<text x="548" y="280" transform="rotate(-90 548 280)">(310)</text>
<text x="718" y="295">PIN 1</text>
<text x="719" y="302">PIN 2</text>
<text x="754" y="333">SCALE</text>
<text x="773" y="333">1:1</text>
<text x="748" y="458">SCALE</text>
<text x="767" y="458">3:2</text>
<text x="747" y="464">SECTION</text>
<text x="747" y="470">VIEW FOR</text>
<text x="747" y="475">REPRESENTATION ONLY</text>
<text x="747" y="480">(G8-2, G7-2,</text>
<text x="747" y="485">G5-2, G4-2, G3-2)</text>
</g>
<text font-size="3.5" x="4" y="590">25-Sep-2020 13:20:47 EDT | RELEASED</text>
<g font-size="3.3">
<text x="758" y="343">REED SWITCH</text>
<text x="733" y="353">NUMBER</text>
<text x="736" y="349">PIN</text>
<text x="750" y="353">NUMBER</text>
<text x="752" y="349">WIRE</text>
<text x="781" y="353">COLOR</text>
<text x="782" y="349">WIRE</text>
<text x="738" y="359">1</text>
<text x="752" y="359">W-08</text>
<text x="782" y="359">BLUE</text>
<text x="738" y="367">2</text>
<text x="752" y="367">W-09</text>
<text x="782" y="367">BLUE</text>
</g>
<g font-size="2.8">
<text x="707" y="588">In some European factories the letter &quot;W&quot; of the part code mentioned herein will be automatically</text>
<text x="734" y="591">replaced by the number &quot;4000&quot; (e.g. &quot;W12345678&quot; becomes &quot;400012345678&quot;)</text>
</g>
<g font-size="2.4">
<text x="59" y="62" transform="rotate(-125 59 62)">J</text>
<text x="51" y="68" transform="rotate(-125 51 68)">J</text>
<text x="58" y="71" transform="rotate(-125 58 71)">F</text>
</g>
<g font-size="2">
<text x="698" y="550">DESCRIPTION (ENGLISH)</text>
<text x="698" y="562">DESCRIPTION (LOCAL)</text>
<text x="700" y="575">DRAWING SIZE</text>
<text x="730" y="575">SHEET</text>
<text x="750" y="575">DRAWING NUMBER</text>
<text x="814" y="575">DRAWING REV</text>
</g>
</svg>
